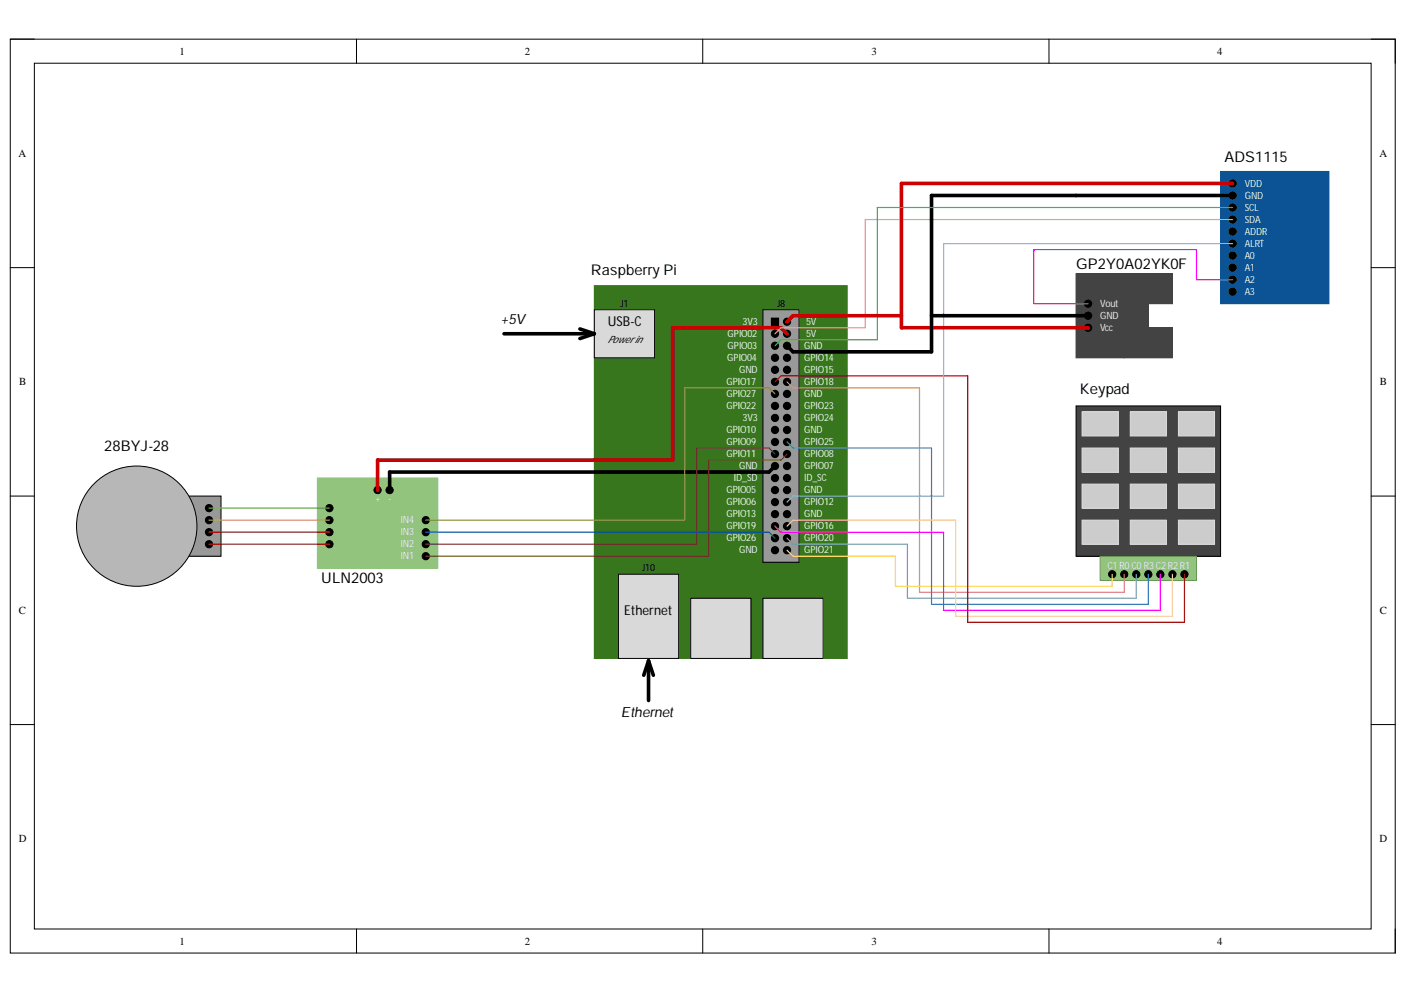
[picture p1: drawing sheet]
<svg xmlns="http://www.w3.org/2000/svg" width="297mm" height="210mm" viewBox="0 0 297 210" stroke-linecap="round" stroke-linejoin="round" font-family="sans-serif">
<path d="M2.2 8.3h292.4v193h-292.4z" fill="none" stroke="#000" stroke-width=".21"/>
<path d="M7.3 13.4h282.2v182.8h-282.2z" fill-rule="evenodd" fill="#fff"/>
<g fill="none" stroke="#000" stroke-width=".21">
<path d="M2.2 8.3h5.1M7.3 13.4h282.2v182.8h-282.2zM75.3 8.3v5M148.4 8.3v5M221.5 8.3v5.1M289.5 8.3h5.1v5.1M2.2 56.5h5.1M289.5 56.5h5.1M2.2 104.8h5.1M289.5 104.8h5.1M2.2 153h5.1M289.5 153h5.1"/>
<path d="M75.3 196.2v5.1M148.4 196.2v5.1M221.5 196.2v5.1M294.6 196.2v5.1"/>
</g>
<path d="M39 104.8h7.7v12.7h-7.7z" fill-rule="evenodd" fill="#999"/>
<path d="M39 104.8h7.7v12.7h-7.7z" fill="none" stroke="#000" stroke-width=".21"/>
<path d="M125.5 60.3h53.4v78.7h-53.4z" fill-rule="evenodd" fill="#38761d"/>
<path d="M125.5 60.3h53.4v78.7h-53.4z" fill="none" stroke="#38761d" stroke-width=".21"/>
<path d="M161.1 65.4h7.6v53.3h-7.6z" fill-rule="evenodd" fill="#999"/>
<g fill="none" stroke="#000" stroke-width=".21">
<path d="M161.1 65.4h7.6v53.3h-7.6zM162.8 67.2h1.6v1.5h-1.6z"/>
<circle cx="163.6" cy="73" r=".76"/>
<circle cx="163.6" cy="78.1" r=".76"/>
<circle cx="163.6" cy="75.6" r=".76"/>
<circle cx="163.6" cy="70.5" r=".76"/>
<circle cx="166.2" cy="67.9" r=".76"/>
<circle cx="166.2" cy="73" r=".76"/>
<circle cx="166.2" cy="78.1" r=".76"/>
<circle cx="166.2" cy="75.6" r=".76"/>
<circle cx="166.2" cy="70.5" r=".76"/>
<circle cx="163.6" cy="95.9" r=".76"/>
<circle cx="163.6" cy="98.4" r=".76"/>
<circle cx="163.6" cy="88.3" r=".76"/>
<circle cx="163.6" cy="85.7" r=".76"/>
<circle cx="163.6" cy="90.8" r=".76"/>
<circle cx="163.6" cy="93.3" r=".76"/>
<circle cx="163.6" cy="83.2" r=".76"/>
<circle cx="163.6" cy="80.6" r=".76"/>
<circle cx="166.2" cy="95.9" r=".76"/>
<circle cx="166.2" cy="98.4" r=".76"/>
<circle cx="166.2" cy="88.3" r=".76"/>
<circle cx="166.2" cy="85.7" r=".76"/>
<circle cx="166.2" cy="90.8" r=".76"/>
<circle cx="166.2" cy="93.3" r=".76"/>
<circle cx="166.2" cy="83.2" r=".76"/>
<circle cx="166.2" cy="80.6" r=".76"/>
<circle cx="163.6" cy="108.6" r=".76"/>
<circle cx="163.6" cy="111.1" r=".76"/>
<circle cx="163.6" cy="101" r=".76"/>
<circle cx="163.6" cy="103.5" r=".76"/>
<circle cx="163.6" cy="106" r=".76"/>
<circle cx="163.6" cy="116.2" r=".76"/>
<circle cx="163.6" cy="113.6" r=".76"/>
<circle cx="166.2" cy="108.6" r=".76"/>
<circle cx="166.2" cy="111.1" r=".76"/>
<circle cx="166.2" cy="101" r=".76"/>
<circle cx="166.2" cy="103.5" r=".76"/>
<circle cx="166.2" cy="106" r=".76"/>
<circle cx="166.2" cy="116.2" r=".76"/>
<circle cx="166.2" cy="113.6" r=".76"/>
</g>
<g fill="#000">
<circle cx="163.6" cy="73" r=".76"/>
<circle cx="163.6" cy="78.1" r=".76"/>
<circle cx="163.6" cy="75.6" r=".76"/>
<circle cx="163.6" cy="70.5" r=".76"/>
<circle cx="166.2" cy="67.9" r=".76"/>
<circle cx="166.2" cy="73" r=".76"/>
<circle cx="166.2" cy="78.1" r=".76"/>
<circle cx="166.2" cy="75.6" r=".76"/>
<circle cx="166.2" cy="70.5" r=".76"/>
<circle cx="163.6" cy="95.9" r=".76"/>
<circle cx="163.6" cy="98.4" r=".76"/>
<circle cx="163.6" cy="88.3" r=".76"/>
<circle cx="163.6" cy="85.7" r=".76"/>
<circle cx="163.6" cy="90.8" r=".76"/>
<circle cx="163.6" cy="93.3" r=".76"/>
<circle cx="163.6" cy="83.2" r=".76"/>
<circle cx="163.6" cy="80.6" r=".76"/>
<circle cx="166.2" cy="95.9" r=".76"/>
<circle cx="166.2" cy="98.4" r=".76"/>
<circle cx="166.2" cy="88.3" r=".76"/>
<circle cx="166.2" cy="85.7" r=".76"/>
<circle cx="166.2" cy="90.8" r=".76"/>
<circle cx="166.2" cy="93.3" r=".76"/>
<circle cx="166.2" cy="83.2" r=".76"/>
<circle cx="166.2" cy="80.6" r=".76"/>
<circle cx="163.6" cy="108.6" r=".76"/>
<circle cx="163.6" cy="111.1" r=".76"/>
<circle cx="163.6" cy="101" r=".76"/>
<circle cx="163.6" cy="103.5" r=".76"/>
<circle cx="163.6" cy="106" r=".76"/>
<circle cx="163.6" cy="116.2" r=".76"/>
<circle cx="163.6" cy="113.6" r=".76"/>
<circle cx="166.2" cy="108.6" r=".76"/>
<circle cx="166.2" cy="111.1" r=".76"/>
<circle cx="166.2" cy="101" r=".76"/>
<circle cx="166.2" cy="103.5" r=".76"/>
<circle cx="166.2" cy="106" r=".76"/>
<circle cx="166.2" cy="116.2" r=".76"/>
<circle cx="166.2" cy="113.6" r=".76"/>
</g>
<path d="M162.8 67.2h1.6v1.5h-1.6z" fill-rule="evenodd" fill="#000"/>
<path d="M125.5 65.4h12.7v10.2h-12.7z" fill-rule="evenodd" fill="#d9d9d9"/>
<path d="M125.5 65.4h12.7v10.2h-12.7z" fill="none" stroke="#000" stroke-width=".21"/>
<path d="M130.6 121.3h12.7v17.7h-12.7z" fill-rule="evenodd" fill="#d9d9d9"/>
<path d="M130.6 121.3h12.7v17.7h-12.7z" fill="none" stroke="#000" stroke-width=".21"/>
<path d="M145.8 126.3h12.7v12.7h-12.7z" fill-rule="evenodd" fill="#d9d9d9"/>
<path d="M145.8 126.3h12.7v12.7h-12.7z" fill="none" stroke="#000" stroke-width=".21"/>
<path d="M161.1 126.3h12.7v12.7h-12.7z" fill-rule="evenodd" fill="#d9d9d9"/>
<path d="M161.1 126.3h12.7v12.7h-12.7z" fill="none" stroke="#000" stroke-width=".21"/>
<path d="M106.4 70.5h19.1M122.4 69.5l3.1 1M125.5 70.5l-3.1 1M136.9 139.5v8.4M136.9 139.5l-1 3.1M136.9 139.5l1 3.1" fill="none" stroke="#000" stroke-width=".76"/>
<path d="M67 101h25.4v19h-25.4z" fill-rule="evenodd" fill="#93c47d"/>
<path d="M67 101h25.4v19h-25.4z" fill="none" stroke="#93c47d" stroke-width=".21"/>
<g fill="#000">
<circle cx="69.5" cy="112.4" r=".76"/>
<circle cx="69.5" cy="109.8" r=".76"/>
<circle cx="69.5" cy="114.9" r=".76"/>
<circle cx="69.5" cy="107.3" r=".76"/>
<circle cx="79.7" cy="103.5" r=".76"/>
<circle cx="82.3" cy="103.5" r=".76"/>
<circle cx="89.9" cy="117.5" r=".76"/>
<circle cx="89.9" cy="112.4" r=".76"/>
<circle cx="89.9" cy="109.8" r=".76"/>
<circle cx="89.9" cy="114.9" r=".76"/>
</g>
<g fill="none" stroke="#000" stroke-width=".21">
<circle cx="69.5" cy="112.4" r=".76"/>
<circle cx="69.5" cy="109.8" r=".76"/>
<circle cx="69.5" cy="114.9" r=".76"/>
<circle cx="69.5" cy="107.3" r=".76"/>
<circle cx="79.7" cy="103.5" r=".76"/>
<circle cx="82.3" cy="103.5" r=".76"/>
<circle cx="89.9" cy="117.5" r=".76"/>
<circle cx="89.9" cy="112.4" r=".76"/>
<circle cx="89.9" cy="109.8" r=".76"/>
<circle cx="89.9" cy="114.9" r=".76"/>
</g>
<path d="M166.2 70.5l-1.3-1.3h-22.9v27.9h-62.3v6.4" fill="none" stroke="#c00" stroke-width=".76"/>
<path d="M163.6 98.4l-1.3 1.3h-80v3.8" fill="none" stroke="#000" stroke-width=".76"/>
<path d="M166.2 95.9l-1.3 1.2h-15.3v20.4h-59.7" fill="none" stroke="#783f04" stroke-width=".25"/>
<path d="M163.6 95.9l-1.3-1.3h-15.2v20.3h-57.2" fill="none" stroke="#741b47" stroke-width=".25"/>
<path d="M89.9 112.4h72.4l1.3 1.3" fill="none" stroke="#0b5394" stroke-width=".25"/>
<path d="M163.6 83.2l-1.3-1.3h-17.8v27.9h-54.6" fill="none" stroke="#bf9000" stroke-width=".25"/>
<circle cx="28.9" cy="111.1" r="12.7" fill="#b7b7b7"/>
<g fill="none" stroke="#000" stroke-width=".21">
<circle cx="28.9" cy="111.1" r="12.7"/>
<circle cx="44.1" cy="112.4" r=".76"/>
<circle cx="44.1" cy="109.8" r=".76"/>
<circle cx="44.1" cy="114.9" r=".76"/>
<circle cx="44.1" cy="107.3" r=".76"/>
</g>
<g fill="#000">
<circle cx="44.1" cy="112.4" r=".76"/>
<circle cx="44.1" cy="109.8" r=".76"/>
<circle cx="44.1" cy="114.9" r=".76"/>
<circle cx="44.1" cy="107.3" r=".76"/>
</g>
<path d="M44.1 107.3h25.4" fill="none" stroke="#6aa84f" stroke-width=".25"/>
<path d="M44.1 109.8h25.4" fill="none" stroke="#e69138" stroke-width=".25"/>
<path d="M44.1 112.4h25.4" fill="none" stroke="#c00" stroke-width=".25"/>
<path d="M44.1 114.9h25.4" fill="none" stroke="#a61c00" stroke-width=".25"/>
<path d="M227.2 85.7h30.5v31.8h-30.5z" fill-rule="evenodd" fill="#434343"/>
<path d="M227.2 85.7h30.5v31.8h-30.5z" fill="none" stroke="#000" stroke-width=".21"/>
<path d="M232.3 117.5h20.3v5h-20.3z" fill-rule="evenodd" fill="#93c47d"/>
<path d="M232.3 117.5h20.3v5h-20.3z" fill="none" stroke="#6aa84f" stroke-width=".21"/>
<g fill="#000">
<circle cx="234.8" cy="121.3" r=".76"/>
<circle cx="237.3" cy="121.3" r=".76"/>
<circle cx="239.9" cy="121.3" r=".76"/>
<circle cx="242.4" cy="121.3" r=".76"/>
<circle cx="245" cy="121.3" r=".76"/>
<circle cx="247.5" cy="121.3" r=".76"/>
<circle cx="250.1" cy="121.3" r=".76"/>
</g>
<g fill="none" stroke="#000" stroke-width=".21">
<circle cx="234.8" cy="121.3" r=".76"/>
<circle cx="237.3" cy="121.3" r=".76"/>
<circle cx="239.9" cy="121.3" r=".76"/>
<circle cx="242.4" cy="121.3" r=".76"/>
<circle cx="245" cy="121.3" r=".76"/>
<circle cx="247.5" cy="121.3" r=".76"/>
<circle cx="250.1" cy="121.3" r=".76"/>
</g>
<path d="M228.4 87h7.7v5.1h-7.7z" fill-rule="evenodd" fill="#ccc"/>
<path d="M228.4 87h7.7v5.1h-7.7z" fill="none" stroke="#d9d9d9" stroke-width=".21"/>
<path d="M238.6 87h7.6v5.1h-7.6z" fill-rule="evenodd" fill="#ccc"/>
<path d="M238.6 87h7.6v5.1h-7.6z" fill="none" stroke="#d9d9d9" stroke-width=".21"/>
<path d="M248.8 87h7.6v5.1h-7.6z" fill-rule="evenodd" fill="#ccc"/>
<path d="M248.8 87h7.6v5.1h-7.6z" fill="none" stroke="#d9d9d9" stroke-width=".21"/>
<path d="M228.4 94.6h7.7v5.1h-7.7z" fill-rule="evenodd" fill="#ccc"/>
<path d="M228.4 94.6h7.7v5.1h-7.7z" fill="none" stroke="#d9d9d9" stroke-width=".21"/>
<path d="M238.6 94.6h7.6v5.1h-7.6z" fill-rule="evenodd" fill="#ccc"/>
<path d="M238.6 94.6h7.6v5.1h-7.6z" fill="none" stroke="#d9d9d9" stroke-width=".21"/>
<path d="M248.8 94.6h7.6v5.1h-7.6z" fill-rule="evenodd" fill="#ccc"/>
<path d="M248.8 94.6h7.6v5.1h-7.6z" fill="none" stroke="#d9d9d9" stroke-width=".21"/>
<path d="M228.4 102.2h7.7v5.1h-7.7z" fill-rule="evenodd" fill="#ccc"/>
<path d="M228.4 102.2h7.7v5.1h-7.7z" fill="none" stroke="#d9d9d9" stroke-width=".21"/>
<path d="M238.6 102.2h7.6v5.1h-7.6z" fill-rule="evenodd" fill="#ccc"/>
<path d="M238.6 102.2h7.6v5.1h-7.6z" fill="none" stroke="#d9d9d9" stroke-width=".21"/>
<path d="M248.8 102.2h7.6v5.1h-7.6z" fill-rule="evenodd" fill="#ccc"/>
<path d="M248.8 102.2h7.6v5.1h-7.6z" fill="none" stroke="#d9d9d9" stroke-width=".21"/>
<path d="M228.4 109.8h7.7v5.1h-7.7z" fill-rule="evenodd" fill="#ccc"/>
<path d="M228.4 109.8h7.7v5.1h-7.7z" fill="none" stroke="#d9d9d9" stroke-width=".21"/>
<path d="M238.6 109.8h7.6v5.1h-7.6z" fill-rule="evenodd" fill="#ccc"/>
<path d="M238.6 109.8h7.6v5.1h-7.6z" fill="none" stroke="#d9d9d9" stroke-width=".21"/>
<path d="M248.8 109.8h7.6v5.1h-7.6z" fill-rule="evenodd" fill="#ccc"/>
<path d="M248.8 109.8h7.6v5.1h-7.6z" fill="none" stroke="#d9d9d9" stroke-width=".21"/>
<path d="M166.2 113.7l1.2 1.2h24.2v11.4h48.3v-5" fill="none" stroke="#76a5af" stroke-width=".25"/>
<path d="M166.2 80.6l1.2 1.3h26.7v43.2h43.2v-3.8" fill="none" stroke="#dd7e6b" stroke-width=".25"/>
<path d="M166.2 116.2l1.2 1.3M167.4 117.5h21.6v6.3h45.8v-2.5" fill="none" stroke="#ffd966" stroke-width=".25"/>
<path d="M166.2 93.3l1.2 1.3M167.4 94.6h29.3v33h45.7v-6.3" fill="none" stroke="#3d85c6" stroke-width=".25"/>
<path d="M163.6 111.1l1.3 1.3h34.3v16.5h45.8v-7.6" fill="none" stroke="#f0f" stroke-width=".25"/>
<path d="M166.2 111.1l1.2-1.3h34.3v20.4h45.8v-8.9" fill="none" stroke="#f9cb9c" stroke-width=".25"/>
<path d="M163.6 80.6l1.3-1.2h39.4v52h45.8v-10.1" fill="none" stroke="#900" stroke-width=".25"/>
<path d="M257.7 36.2h22.9v27.9h-22.9z" fill-rule="evenodd" fill="#0b5394"/>
<path d="M257.7 36.2h22.9v27.9h-22.9z" fill="none" stroke="#0b5394" stroke-width=".21"/>
<g fill="#000">
<circle cx="260.2" cy="38.7" r=".76"/>
<circle cx="260.2" cy="46.4" r=".76"/>
<circle cx="260.2" cy="48.9" r=".76"/>
<circle cx="260.2" cy="54" r=".76"/>
<circle cx="260.2" cy="59.1" r=".76"/>
<circle cx="260.2" cy="41.3" r=".76"/>
<circle cx="260.2" cy="43.8" r=".76"/>
<circle cx="260.2" cy="51.4" r=".76"/>
<circle cx="260.2" cy="56.5" r=".76"/>
<circle cx="260.2" cy="61.6" r=".76"/>
</g>
<g fill="none" stroke="#000" stroke-width=".21">
<circle cx="260.2" cy="38.7" r=".76"/>
<circle cx="260.2" cy="46.4" r=".76"/>
<circle cx="260.2" cy="48.9" r=".76"/>
<circle cx="260.2" cy="54" r=".76"/>
<circle cx="260.2" cy="59.1" r=".76"/>
<circle cx="260.2" cy="41.3" r=".76"/>
<circle cx="260.2" cy="43.8" r=".76"/>
<circle cx="260.2" cy="51.4" r=".76"/>
<circle cx="260.2" cy="56.5" r=".76"/>
<circle cx="260.2" cy="61.6" r=".76"/>
</g>
<path d="M190.3 38.7h69.9" fill="none" stroke="#c00" stroke-width=".76"/>
<path d="M227.2 41.3h33" fill="none" stroke="#000" stroke-width=".76"/>
<path d="M185.2 71.7h-20.3l-1.3 1.3" fill="none" stroke="#3bb253" stroke-width=".25"/>
<path d="M260.2 46.4h-77.5v22.8h-17.8l-1.3 1.3" fill="none" stroke="#ea9999" stroke-width=".25"/>
<path d="M260.2 51.4h-61v53.4h-31.8l-1.2 1.2" fill="none" stroke="#6d9eeb" stroke-width=".25"/>
<path d="M227.2 57.8h10.1v17.8h-10.1z" fill-rule="evenodd" fill="#434343"/>
<path d="M227.2 57.8h10.1v17.8h-10.1z" fill="none" stroke="#434343" stroke-width=".21"/>
<path d="M237.3 57.8h10.2v6.3h-10.2z" fill-rule="evenodd" fill="#434343"/>
<path d="M237.3 57.8h10.2v6.3h-10.2z" fill="none" stroke="#434343" stroke-width=".21"/>
<path d="M237.3 69.2h10.2v6.4h-10.2z" fill-rule="evenodd" fill="#434343"/>
<path d="M237.3 69.2h10.2v6.4h-10.2z" fill="none" stroke="#434343" stroke-width=".21"/>
<path d="M237.3 64.1h5.1v5.1h-5.1z" fill-rule="evenodd" fill="#434343"/>
<path d="M237.3 64.1h5.1v5.1h-5.1z" fill="none" stroke="#434343" stroke-width=".21"/>
<g fill="#000">
<circle cx="229.7" cy="64.1" r=".76"/>
<circle cx="229.7" cy="69.2" r=".76"/>
<circle cx="229.7" cy="66.7" r=".76"/>
</g>
<g fill="none" stroke="#000" stroke-width=".21">
<circle cx="229.7" cy="64.1" r=".76"/>
<circle cx="229.7" cy="69.2" r=".76"/>
<circle cx="229.7" cy="66.7" r=".76"/>
</g>
<path d="M190.3 38.7v30.5h39.4M190.3 66.7h-22.9l-1.2 1.2" fill="none" stroke="#c00" stroke-width=".76"/>
<path d="M227.2 41.3h-30.5v33h-29.3l-1.2-1.3M196.7 66.7h33" fill="none" stroke="#000" stroke-width=".76"/>
<path d="M260.2 59.1h-7.6v-6.4h-34.3v11.4h11.4" fill="none" stroke="#f0f" stroke-width=".25"/>
<path d="M260.2 43.8h-75v27.9" fill="none" stroke="#3bb253" stroke-width=".25"/>
<g font-size="3.1">
<text x="258.5" y="34.2">ADS1115</text>
<text x="124.8" y="58.1">Raspberry Pi</text>
<text x="227.2" y="56.9">GP2Y0A02YK0F</text>
<text x="227.9" y="83.2">Keypad</text>
<text x="22" y="95.2">28BYJ-28</text>
<text x="67.8" y="123.1">ULN2003</text>
</g>
<g font-size="3">
<text x="105.6" y="68.4">+5V</text>
<text x="131.1" y="151.5">Ethernet</text>
</g>
<g font-size="2.9">
<text x="128.3" y="68.9">USB-C</text>
<text x="131.8" y="129.8">Ethernet</text>
</g>
<g font-size="2.3">
<text x="37.9" y="11.6">1</text>
<text x="110.8" y="11.6">2</text>
<text x="184" y="11.6">3</text>
<text x="257" y="11.6">4</text>
<text x="3.9" y="33.1">A</text>
<text x="291.2" y="33.1">A</text>
<text x="4.1" y="81.4">B</text>
<text x="291.3" y="81.4">B</text>
<text x="4" y="129.6">C</text>
<text x="291.3" y="129.6">C</text>
<text x="4" y="177.8">D</text>
<text x="291.2" y="177.8">D</text>
<text x="37.9" y="199.5">1</text>
<text x="110.8" y="199.5">2</text>
<text x="184" y="199.5">3</text>
<text x="257" y="199.5">4</text>
</g>
<g font-size="2.1" fill="#efefef">
<text x="262.8" y="39.5">VDD</text>
<text x="262.8" y="42">GND</text>
<text x="262.8" y="44.5">SCL</text>
<text x="262.8" y="47.1">SDA</text>
<text x="262.8" y="49.6">ADDR</text>
<text x="262.8" y="52.1">ALRT</text>
<text x="262.8" y="54.7">A0</text>
<text x="262.8" y="57.2">A1</text>
<text x="262.8" y="59.7">A2</text>
<text x="232.3" y="64.8">Vout</text>
<text x="262.8" y="62.3">A3</text>
<text x="153.6" y="71.1">GPIO02</text>
<text x="156.7" y="68.6">3V3</text>
<text x="170.2" y="68.6">5V</text>
<text x="170.2" y="71.1">5V</text>
<text x="232.3" y="67.3">GND</text>
<text x="232.3" y="69.9">Vcc</text>
<text x="153.5" y="76.2">GPIO04</text>
<text x="153.6" y="73.7">GPIO03</text>
<text x="169.8" y="73.7">GND</text>
<text x="169.8" y="76.2">GPIO14</text>
<text x="153.3" y="81.4">GPIO17</text>
<text x="153.3" y="83.9">GPIO27</text>
<text x="156.1" y="78.7">GND</text>
<text x="169.8" y="78.7">GPIO15</text>
<text x="169.8" y="81.4">GPIO18</text>
<text x="169.8" y="83.9">GND</text>
<text x="153.3" y="86.4">GPIO22</text>
<text x="156.7" y="89">3V3</text>
<text x="169.8" y="86.4">GPIO23</text>
<text x="169.8" y="89">GPIO24</text>
<text x="153.3" y="94">GPIO09</text>
<text x="153.3" y="91.5">GPIO10</text>
<text x="169.8" y="91.5">GND</text>
<text x="169.8" y="94">GPIO25</text>
<text x="153.3" y="96.6">GPIO11</text>
<text x="155" y="101.6">ID_SD</text>
<text x="156.1" y="99.1">GND</text>
<text x="169.8" y="96.6">GPIO08</text>
<text x="169.8" y="99.1">GPIO07</text>
<text x="169.8" y="101.6">ID_SC</text>
<text x="79.3" y="105.9">+</text>
<text x="82" y="105.9">-</text>
<text x="153.3" y="104.2">GPIO05</text>
<text x="153.3" y="106.7">GPIO06</text>
<text x="169.8" y="104.2">GND</text>
<text x="169.8" y="106.7">GPIO12</text>
<text x="84.6" y="110.5">IN4</text>
<text x="84.6" y="113">IN3</text>
<text x="153.3" y="109.2">GPIO13</text>
<text x="153.3" y="111.8">GPIO19</text>
<text x="169.8" y="109.2">GND</text>
<text x="169.8" y="111.8">GPIO16</text>
<text x="84.6" y="115.6">IN2</text>
<text x="84.6" y="118.1">IN1</text>
<text x="153.3" y="114.3">GPIO26</text>
<text x="156.1" y="116.8">GND</text>
<text x="169.8" y="114.3">GPIO20</text>
<text x="169.8" y="116.8">GPIO21</text>
<text x="233.8" y="120.1">C1 R0 C0 R3 C2 R2 R1</text>
</g>
<g font-size="2.1">
<text x="131" y="64.8">J1</text>
<text x="164.1" y="64.8">J8</text>
<text x="128.2" y="72.4">Powerin</text>
<text x="135.6" y="120.6">J10</text>
</g>
</svg>
